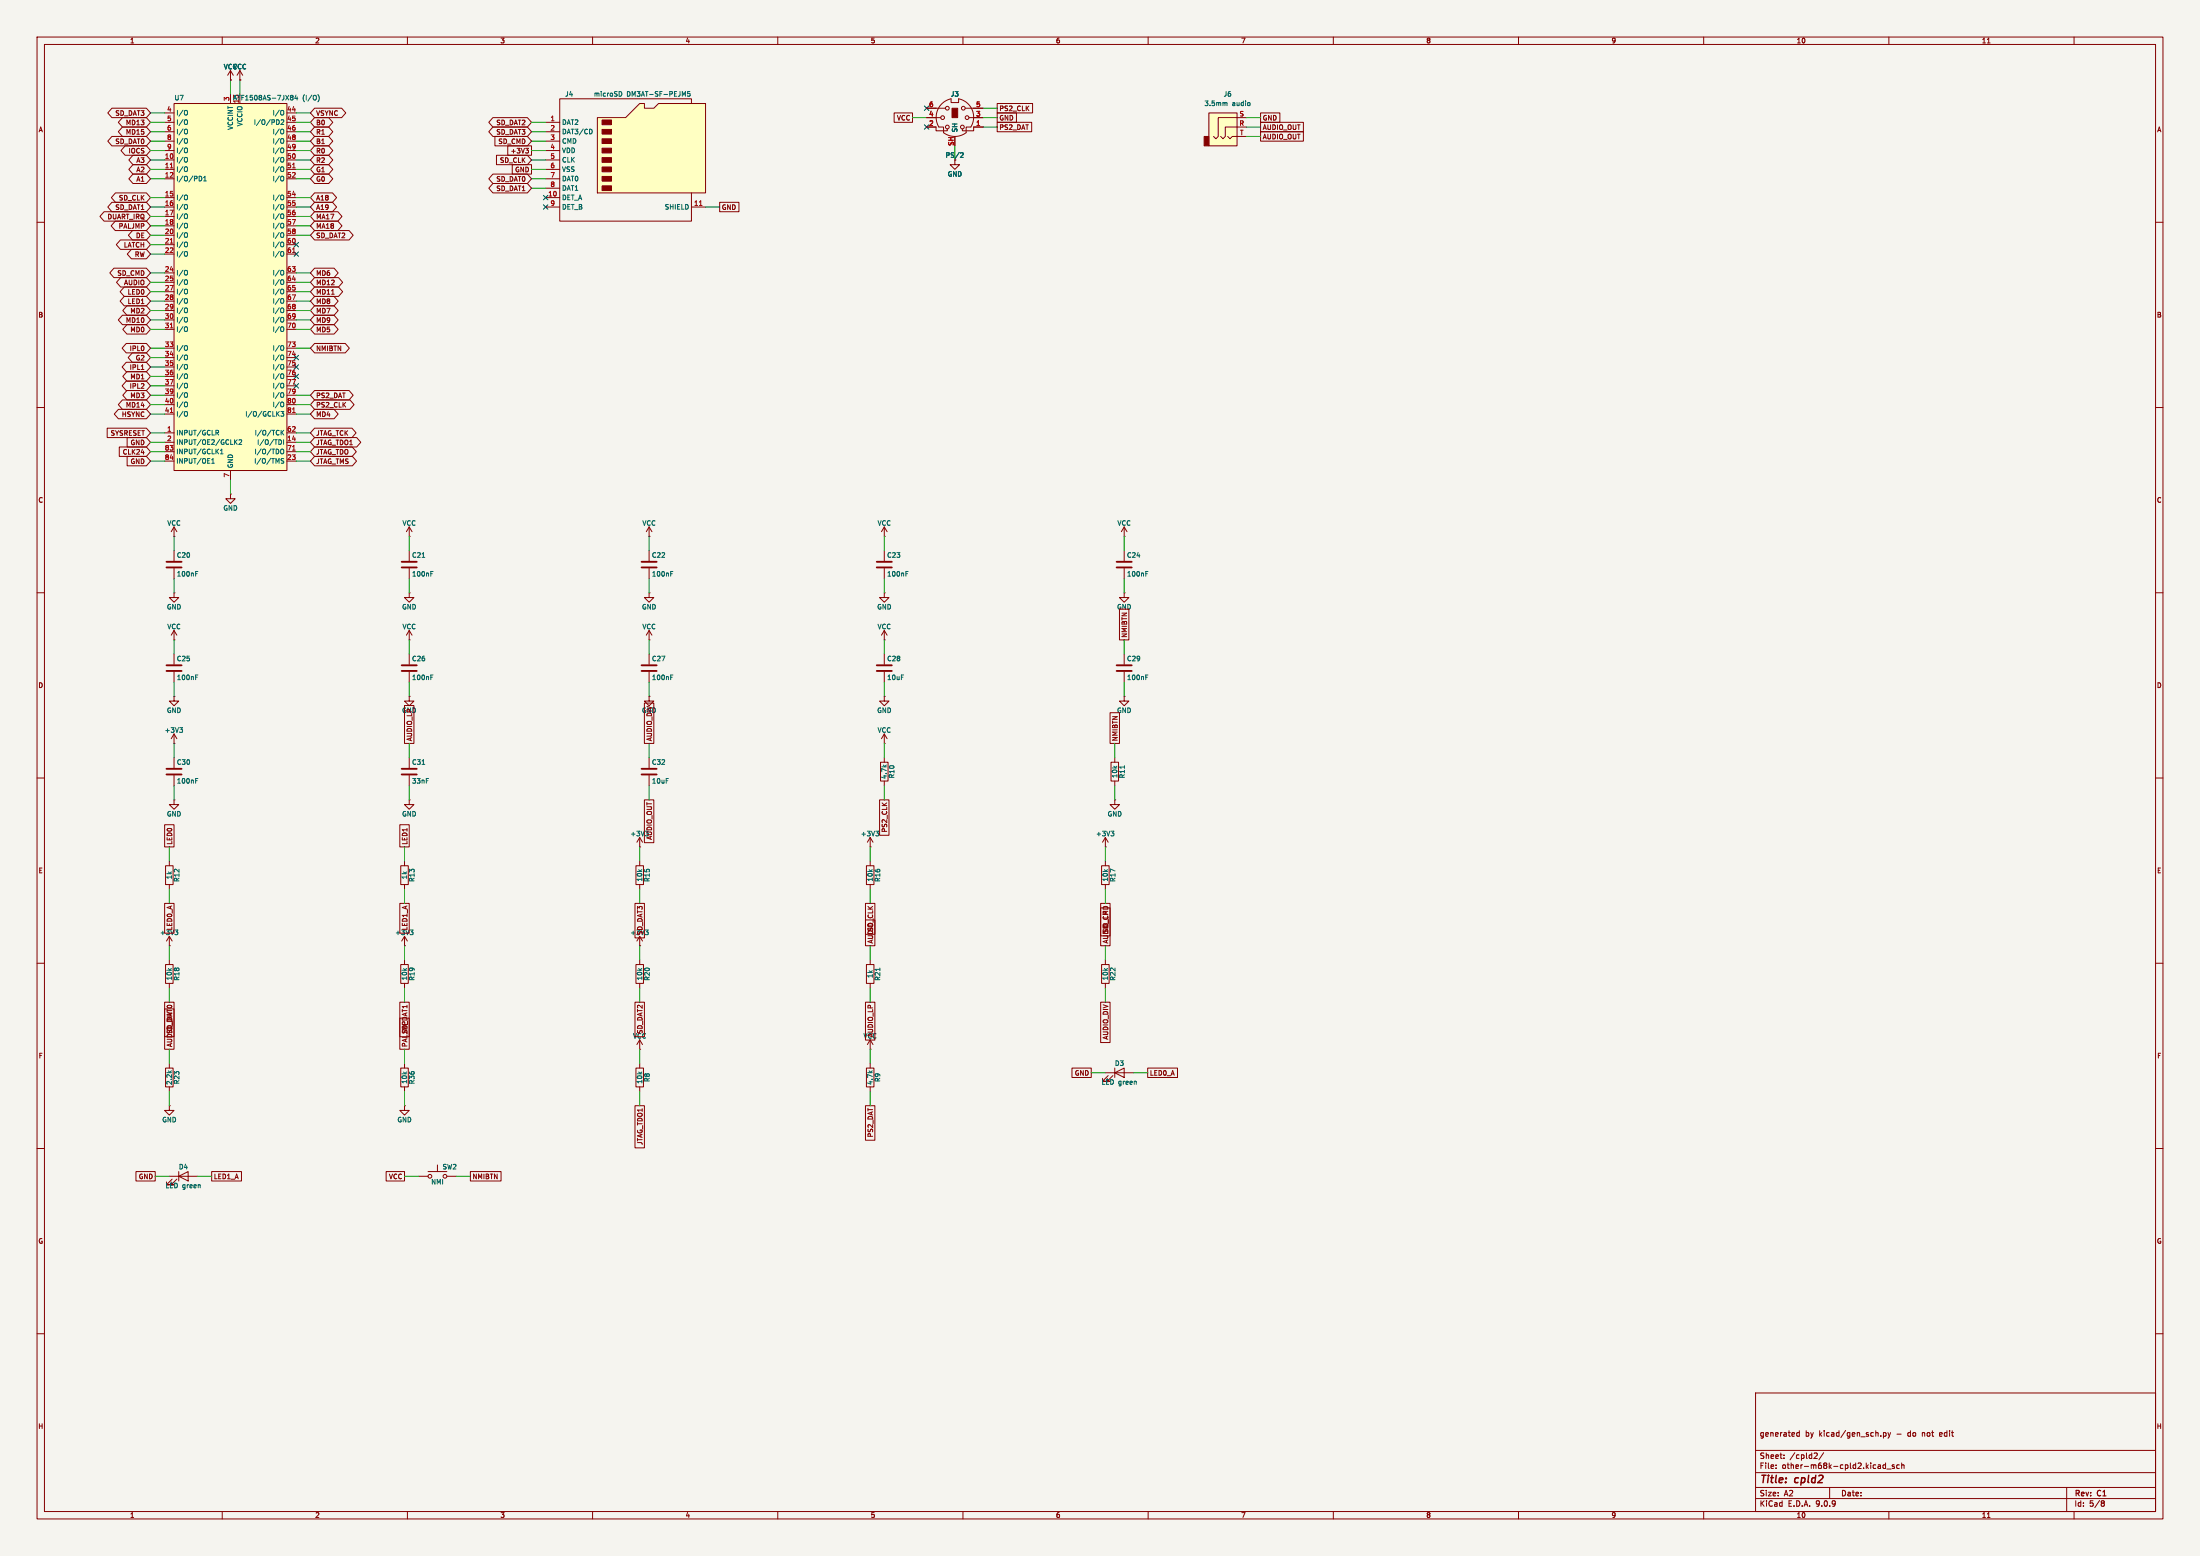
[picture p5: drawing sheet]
<svg xmlns="http://www.w3.org/2000/svg" width="594mm" height="420mm" viewBox="0 0 594 420" stroke-linecap="round" stroke-linejoin="round" font-family="sans-serif">
<path d="M0 0h594v420h-594z" fill="#f5f4ef" stroke="#f5f4ef" stroke-width=".27"/>
<g fill="none" stroke="#840000" stroke-width=".27">
<path d="M10 10h574v400h-574zM12 12h570v396h-570zM60 10v2M110 10v2M160 10v2M210 10v2M260 10v2M310 10v2M360 10v2M410 10v2M460 10v2M510 10v2"/>
<path d="M536.6 11.6h.7M560 10v2M10 60h2M582 60h2M10 110h2M582 110h2M62.2 133.4v1.2h1.3l-1.3 1.3-1.2-1.3h1.2M62.2 133.4h.1M47 144.8h.1M47 142.2v2.6M47 148.6v2.8M47 153.4v2.8"/>
<path d="M47 142.2l-.8 1.3M47 142.2l.8 1.3M110.5 144.8h.1M110.5 142.2v2.6M110.5 148.6v2.8M110.5 153.4v2.8M110.5 142.2l-.8 1.3M110.5 142.2l.8 1.3M175.3 144.8h.1M175.3 142.2v2.6M175.3 148.6v2.8M175.3 153.4v2.8"/>
<path d="M175.3 142.2l-.8 1.3M175.3 142.2l.7 1.3M238.8 144.8h.1M238.8 142.2v2.6M238.8 148.6v2.8M238.8 153.4v2.8M238.8 142.2l-.8 1.3M238.8 142.2l.7 1.3M303.5 148.6v2.8M303.5 153.4v2.8M10 160h2M47 172.7h.1"/>
<path d="M47 160v1.3h1.3l-1.3 1.3-1.3-1.3h1.3M47 160h.1M47 170.2v2.5M47 176.5v2.8M47 170.2l-.8 1.3M47 170.2l.8 1.3M110.5 172.7h.1M110.5 160v1.3h1.3l-1.3 1.3-1.3-1.3h1.3M110.5 160h.1M110.5 170.2l-.8 1.3M110.5 170.2l.8 1.3M110.5 170.2v2.5"/>
<path d="M110.5 176.5v2.8M175.3 160v1.3h1.2l-1.2 1.3-1.3-1.3h1.3M175.3 160h.1M175.3 172.7h.1M175.3 170.2v2.5M175.3 170.2l-.8 1.3M175.3 170.2l.7 1.3M238.8 172.7h.1M238.8 160v1.3h1.2l-1.2 1.3-1.3-1.3h1.3M238.8 160h.1M238.8 170.2l-.8 1.3M238.8 170.2l.7 1.3"/>
<path d="M238.8 170.2v2.5M582 160h2M47 188v1.2h1.3l-1.3 1.3-1.3-1.3h1.3M47 188h.1M47 181.4v2.8M47 198.1v2.6M47 198.1l-.8 1.3M47 198.1l.8 1.3M110.5 188v1.2h1.3l-1.3 1.3-1.3-1.3h1.3M110.5 188h.1M110.5 181.4v2.8M10 210h2"/>
<path d="M47 200.7h.1M47 215.9v1.3h1.3l-1.3 1.2-1.3-1.2h1.3M47 215.9h.1M47 204.5v2.8M47 209.3v2.8M110.5 215.9v1.3h1.3l-1.3 1.2-1.3-1.2h1.3M110.5 215.9h.1M110.5 204.5v2.8M110.5 209.3v2.8M582 210h2M44.7 233.7h2v5.1h-2zM45.7 232.4v1.3"/>
<path d="M45.7 238.8v1.2M108.2 233.7h2v5.1h-2zM109.2 232.4v1.3M109.2 238.8v1.2M233.9 233.7h2.1v5.1h-2.1zM234.9 232.4v1.3M234.9 238.8v1.2M109.2 255.3h.1M109.2 252.7v2.6M109.2 259.1v1.3M109.2 252.7l-.7 1.3M109.2 252.7l.8 1.3"/>
<path d="M10 260h2M108.2 260.4h2v5h-2zM109.2 265.4v1.3M582 260h2M44.7 288.3h2v5.1h-2zM45.7 298.5v1.2h1.3l-1.3 1.3-1.3-1.3h1.3M45.7 298.5h.1M45.7 287v1.3M45.7 293.4v1.2M108.2 288.3h2v5.1h-2zM109.2 298.5v1.2h1.3l-1.3 1.3-1.3-1.3h1.3M109.2 298.5h.1"/>
<path d="M109.2 287v1.3M109.2 293.4v1.2M10 310h2M45.7 317.5h7.6M46.5 318.3l-1.5 1.5h.7h-.7v-.8M47.8 318.3l-1.6 1.5h.8h-.8v-.8M48.3 317.5l2.5-1.3v2.6zM48.3 316.2v2.6M582 310h2M10 360h2M474 376h108v32h-108zM582 360h2"/>
<path d="M474 397.5h108M474 391.5h108M479.5 396.2v.2M479.5 395.4v.2M481.7 393.5v.2M481.7 392.7v.2M485.8 386.2v1.5M485.8 386.7h-.4l-.3 .3 .1 .6h.6M490 392.2h.5l.2 .4-1 1.1h1M492.4 392.1l-1.3 1.9M508.5 386.7h.5l.2 .3-.1 .6h-.6M508.5 386.7v1.5"/>
<path d="M509.1 394.9v1.5M509.1 395.4h-.4l-.3 .3 .1 .6h.6M509.5 396.5h1.1M509.7 386.7l.4 1M510.1 387.7l-.4 .5M510.5 386.7l-.4 1M511.5 395.4h-.4l-.2 .2 .1 .2 .5 .1v.4h-.6M512.8 395.4h-.4l-.3 .3 .1 .6h.6M513.5 395.5l.5-.1 .1 1M513.5 394.9v1.5M60 408v2M110 408v2"/>
<path d="M160 408v2M210 408v2M260 408v2M310 408v2M360 408v2M410 408v2M460 408v2M474 404.5h108M474 401.5h108M494 401.5v3M510 408v2M536.6 409.6h.7"/>
<path d="M558 401.5v6.5M560 408v2M567.6 405.1l.6 .3-.3 .3M567.6 405.7h.3M567.9 405.7l.3 .6-.6 .3"/>
</g>
<g fill="none" stroke="#840000" stroke-width=".51">
<path d="M45 151.6h4M45 153.2h4M108.5 151.6h4M108.5 153.2h4M173.2 151.6h4.1M173.2 153.2h4.1M236.7 151.6h4.1M236.7 153.2h4.1M301.5 151.6h4.1M301.5 153.2h4.1M45 179.6h4M108.5 179.6h4"/>
<path d="M45 181.1h4M108.5 181.1h4M45 207.5h4M45 209h4M108.5 207.5h4M108.5 209h4"/>
</g>
<g fill="none" stroke="#006464" stroke-width=".27">
<path d="M52.8 154.9h.4M52.8 154.2h.6M114 150.4h.7M116.3 154.9h.4M116.3 154.2h.6M181.1 154.9h.4M181.1 154.2h.6M244.6 154.9h.4M244.6 154.2h.6M309.4 154.9h.4M309.4 154.2h.6M48.5 196.4h.8l-.4 .5"/>
<path d="M49 196.9l.3 .2-.3 .6M52.8 182.8h.4M52.8 182.2h.6M116.3 182.8h.4M116.3 182.2h.6M52.8 210.7h.4M52.8 210.1h.6M114 206.3h.7M110.7 251h.8l-.4 .5M111.3 251.5l.2 .2-.2 .6"/>
</g>
<path d="M326.4 30.5h7.6v8.9h-7.6z" fill="#ffffc2"/>
<g fill="#840000" stroke="#840000" stroke-width=".27">
<path d="M325.1 36.8h1.3v2.6h-1.3z"/>
<path d="M257 29.2h1.6v2.6h-1.6z"/>
</g>
<g fill="none" stroke="#840000" stroke-width=".27">
<path d="M250.2 34.3h2.5v1h3.1v-.5M250.2 31.8h3.8M250.2 29.2h5.1M254.1 28.2l1.1-.9 1.6-.6v1h2v-1a5.1 5.1 0 0 1 3.3 7.6h-1.2v1.5a5.1 5.1 0 0 1-6.1 0v-1.5h-1.3a5.1 5.1 0 0 1 .6-6.1zM260.6 29.2h4.8M261.6 31.8h3.8M265.4 34.3h-2.5v1h-3.1v-.5M326.4 30.5h7.6v8.9h-7.6zM331.5 36.8l.6 .7 .6-.7h3.8M336.5 34.3h-5.7v2.5l-.6 .7-.6-.7M336.5 31.8h-7.6v5l-.6 .7-.6-.7M257.8 43.2v1.3h1.3l-1.3 1.2-1.3-1.2h1.3"/>
<path d="M303.5 144.8h.1M303.5 142.2l-.7 1.3M303.5 142.2l.8 1.3M303.5 142.2v2.6M175.3 176.5v2.8M303.5 160v1.3h1.3l-1.3 1.3-1.2-1.3h1.2M303.5 160h.1M175.3 188v1.2h1.2l-1.2 1.3-1.3-1.3h1.3M175.3 188h.1M175.3 181.4v2.8M303.5 188v1.2h1.3l-1.3 1.3-1.2-1.3h1.2M303.5 188h.1"/>
<path d="M113 317.5h2.6M115.6 316.2h5M118.1 314.5v1.7M120.6 317.5h2.6"/>
<circle cx="254.5" cy="31.8" r=".51"/>
<circle cx="255.8" cy="34.3" r=".51"/>
<circle cx="255.8" cy="29.2" r=".51"/>
<circle cx="259.8" cy="34.3" r=".51"/>
<circle cx="260.1" cy="29.2" r=".51"/>
<circle cx="261.1" cy="31.8" r=".51"/>
<circle cx="116.1" cy="317.5" r=".51"/>
<circle cx="120.1" cy="317.5" r=".51"/>
</g>
<path d="M330.9 27.7l.4 .2v.6M259.5 41.2l.5 .1 .1 .3-.8 .9h.8M181.1 182.8h.4M181.1 182.2h.6" fill="none" stroke="#006464" stroke-width=".27"/>
<path d="M173.2 179.6h4.1M173.2 181.1h4.1" fill="none" stroke="#840000" stroke-width=".51"/>
<path d="M161.3 31.8h7.6l3.8-3.9h1.3v1.3h2.5l1.3-1.3h12.7v24.2h-29.2z" fill="#ffffc2"/>
<g fill="none" stroke="#840000" stroke-width=".27">
<path d="M147.3 33h3.8M147.3 35.6h3.8M147.3 38.1h3.8M161.3 31.8h7.6l3.8-3.9h1.3v1.3h2.5l1.3-1.3h12.7v24.2h-29.2zM186.7 27.9v-1.2h-35.6v33h35.6v-7.6M147.3 40.6h3.8M147.3 43.2h3.8M147.3 45.7h3.8M147.3 48.3h3.8M147.3 50.8h3.8M147.3 53.3h3.8M147.3 55.9h3.8"/>
<path d="M186.7 55.9h3.8M175.3 204.5v2.8M175.3 209.3v2.8M171.7 233.7h2v5.1h-2zM172.7 228.6h.1M172.7 226.1v2.5M172.7 232.4v1.3M172.7 238.8v1.2M172.7 226.1l-.7 1.2M172.7 226.1l.8 1.2M234.9 228.6h.1M234.9 226.1l-.7 1.2"/>
<path d="M234.9 226.1l.8 1.2M234.9 226.1v2.5M45.7 255.3h.1M45.7 252.7v2.6M45.7 259.1v1.3M45.7 252.7l-.7 1.3M45.7 252.7l.8 1.3M172.7 255.3h.1M172.7 252.7v2.6M172.7 259.1v1.3M172.7 252.7l-.7 1.3M172.7 252.7l.8 1.3"/>
<path d="M234.9 259.1v1.3M44.7 260.4h2v5h-2zM45.7 265.4v1.3M171.7 260.4h2v5h-2zM172.7 265.4v1.3M233.9 260.4h2.1v5h-2.1zM234.9 265.4v1.3M171.7 288.3h2v5.1h-2zM172.7 283.2h.1M172.7 280.7v2.5M172.7 287v1.3M172.7 293.4v1.2"/>
<path d="M172.7 280.7l-.7 1.2M172.7 280.7l.8 1.2M233.9 288.3h2.1v5.1h-2.1zM234.9 283.2h.1M234.9 280.7v2.5M234.9 287v1.3M234.9 293.4v1.2M234.9 280.7l-.7 1.2M234.9 280.7l.8 1.2M298.4 289.6h7.7M299.2 290.3l-1.5 1.5h.7h-.7v-.7M300.5 290.3l-1.5 1.5h.7h-.7v-.7"/>
<path d="M301 289.6l2.5-1.3v2.5zM301 288.3v2.5"/>
</g>
<g fill="#840000" stroke="#840000" stroke-width=".27">
<path d="M162.6 32.4h2.5v1.3h-2.5z"/>
<path d="M162.6 34.9h2.5v1.3h-2.5z"/>
<path d="M162.6 37.5h2.5v1.2h-2.5z"/>
<path d="M162.6 40h2.5v1.3h-2.5z"/>
<path d="M162.6 42.5h2.5v1.3h-2.5z"/>
<path d="M162.6 45.1h2.5v1.3h-2.5z"/>
<path d="M162.6 47.6h2.5v1.3h-2.5z"/>
<path d="M162.6 50.2h2.5v1.2h-2.5z"/>
</g>
<path d="M159.7 34.9l.2 .5-.2 .7M167.5 24.7a.68 .68 0 0 1 .4 .6 .68 .68 0 0 1-.4 .7M184.6 25.6l.5-.9v1.3M186.3 24.7h-.6l-.1 .6h.6l.1 .6h-.7M174.2 224.4h.8M236.5 224.4h.7l-.4 .4M237 224.8l.2 .3-.2 .5M47.2 251h.8l-.4 .5M47.8 251.5l.2 .2-.2 .6M174.2 251h.8l-.4 .5M174.8 251.5l.2 .2-.2 .6M237.6 261.3v.7" fill="none" stroke="#006464" stroke-width=".27"/>
<path d="M188.8 55.5h.8" fill="none" stroke="#a90000" stroke-width=".27"/>
<path d="M173.2 207.5h4.1M173.2 209h4.1" fill="none" stroke="#840000" stroke-width=".51"/>
<path d="M47 27.9h30.5v99.1h-30.5z" fill="#ffffc2"/>
<g fill="none" stroke="#840000" stroke-width=".27">
<path d="M62.2 19.1v2.5M62.2 19.1l-.7 1.2M62.2 19.1l.8 1.2M64.8 19.1v2.5M64.8 19.1l-.8 1.2M64.8 19.1l.7 1.2M30.2 29.2h9.3l1.1 1.3-1.1 1.3h-9.3l-1.1-1.3zM30.2 36.8h9.3l1.1 1.3-1.1 1.3h-9.3l-1.1-1.3zM33.1 31.7h6.4l1.1 1.3-1.1 1.3h-6.4l-1.2-1.3zM33.1 34.3h6.4l1.1 1.3-1.1 1.2h-6.4l-1.2-1.2zM33.8 39.4h5.7l1.1 1.2-1.1 1.3h-5.7l-1.1-1.3zM44.4 33h2.6"/>
<path d="M44.4 35.6h2.6M44.4 38.1h2.6M44.4 30.5h2.6M47 27.9h30.5v99.1h-30.5zM62.2 21.6h.1M62.2 25.4v2.5M64.8 21.6h.1M64.8 25.4v2.5M77.5 33h2.5M77.5 35.6h2.5M77.5 38.1h2.5M77.5 30.5h2.5"/>
<path d="M84.9 36.8h3.8l1.2 1.3-1.2 1.3h-3.8l-1.1-1.3zM84.9 29.2h7.4l1.1 1.3-1.1 1.3h-7.4l-1.1-1.3zM84.9 34.3h3.8l1.2 1.3-1.2 1.2h-3.8l-1.1-1.2zM84.9 31.7h3.8l1.2 1.3-1.2 1.3h-3.8l-1.1-1.3zM84.9 39.4h3.8l1.2 1.2-1.2 1.3h-3.8l-1.1-1.3zM133.1 34.3h9.3l1.1 1.3-1.1 1.2h-9.3l-1.1-1.2zM133.1 31.7h9.3l1.1 1.3-1.1 1.3h-9.3l-1.1-1.3zM133.6 36.8h8.8l1.1 1.3-1.1 1.3h-8.8zM137.1 39.4h6.4v2.5h-6.4zM241.4 30.5h5v2.5h-5zM250.2 29.2h2.5M250.2 31.8h2.5"/>
<path d="M250.2 34.3h2.5M262.9 29.2h2.5M262.9 31.8h2.5M262.9 34.3h2.5M269.2 33h9.4v2.6h-9.4zM269.2 27.9h9.6v2.6h-9.6zM269.2 30.5h5.2v2.5h-5.2zM340.4 33h11.5v2.6h-11.5zM340.4 30.5h5.2v2.5h-5.2zM340.4 35.6h11.5v2.5h-11.5zM28.1 57.1h11.4l1.1 1.3-1.1 1.3h-11.4l-1.1-1.3zM30.2 54.6h9.3l1.1 1.3-1.1 1.3h-9.3l-1.1-1.3z"/>
<path d="M31.1 59.7h8.4l1.1 1.3-1.1 1.2h-8.4l-1.1-1.2zM31.2 52.1h8.3l1.1 1.2-1.1 1.3h-8.3l-1.1-1.3zM35.9 41.9h3.6l1.1 1.3-1.1 1.3h-3.6l-1.1-1.3zM35.9 47h3.6l1.1 1.3-1.1 1.2h-3.6l-1.1-1.2zM35.9 44.4h3.6l1.1 1.3-1.1 1.3h-3.6l-1.1-1.3zM44.4 40.6h2.6M44.4 43.2h2.6M44.4 45.7h2.6M44.4 48.3h2.6M44.4 53.3h2.6M44.4 55.9h2.6M44.4 58.4h2.6"/>
<path d="M77.5 40.6h2.5M77.5 43.2h2.5M77.5 45.7h2.5M77.5 48.3h2.5M77.5 53.3h2.5M77.5 55.9h2.5M77.5 58.4h2.5M84.9 57.1h6.3l1.1 1.3-1.1 1.3h-6.3l-1.1-1.3zM84.9 59.7h6.3l1.1 1.3-1.1 1.2h-6.3l-1.1-1.2zM84.9 41.9h3.8l1.2 1.3-1.2 1.3h-3.8l-1.1-1.3zM84.9 54.6h4.9l1.1 1.3-1.1 1.3h-4.9l-1.1-1.3zM84.9 52.1h4.9l1.1 1.2-1.1 1.3h-4.9l-1.1-1.3z"/>
<path d="M84.9 47h3.8l1.2 1.3-1.2 1.2h-3.8l-1.1-1.2zM84.9 44.4h3.8l1.2 1.3-1.2 1.3h-3.8l-1.1-1.3zM133.1 47h9.3l1.1 1.3-1.1 1.2h-9.3l-1.1-1.2zM133.1 49.5h9.3l1.1 1.3-1.1 1.3h-9.3l-1.1-1.3zM134 41.9h8.4l1.1 1.3-1.1 1.3h-8.4zM138.3 44.4h5.2v2.6h-5.2zM141.9 40h.8l-.4 .5M142.4 40.5l.3 .3-.3 .5M194.3 54.6h5.2v2.6h-5.2zM30.8 72.4h8.7l1.1 1.3-1.1 1.2h-8.7l-1.2-1.2zM32.5 64.8h7l1.1 1.2-1.1 1.3h-7l-1.1-1.3zM32.6 74.9h6.9l1.1 1.3-1.1 1.3h-6.9l-1.1-1.3z"/>
<path d="M33.5 77.5h6l1.1 1.2-1.1 1.3h-6l-1.1-1.3zM35.5 67.3h4l1.1 1.3-1.1 1.3h-4l-1.1-1.3zM35.8 62.2h3.7l1.1 1.3-1.1 1.3h-3.7l-1.1-1.3zM44.4 61h2.6M44.4 63.5h2.6M44.4 66h2.6M44.4 68.6h2.6M44.4 73.7h2.6M44.4 76.2h2.6M44.4 78.7h2.6M77.5 61h2.5M77.5 63.5h2.5"/>
<path d="M77.5 66h2.5M77.5 68.6h2.5M77.5 73.7h2.5M77.5 76.2h2.5M77.5 78.7h2.5M84.9 74.9h6.5l1.1 1.3-1.1 1.3h-6.5l-1.1-1.3zM84.9 77.5h6.5l1.1 1.2-1.1 1.3h-6.5l-1.1-1.3zM84.9 72.4h5.3l1.1 1.3-1.1 1.2h-5.3l-1.1-1.2zM84.9 62.2h9.3l1.2 1.3-1.2 1.3h-9.3l-1.1-1.3zM89.5 79.4h.7M33.1 85.1h6.4l1.1 1.3-1.1 1.2h-6.4l-1.2-1.2zM33.5 80h6l1.1 1.3-1.1 1.3h-6l-1.1-1.3z"/>
<path d="M34.1 92.7h5.4l1.1 1.3-1.1 1.3h-5.4l-1.1-1.3zM34.1 97.8h5.4l1.1 1.3-1.1 1.2h-5.4l-1.1-1.2zM34.3 82.5h5.2l1.1 1.3-1.1 1.3h-5.2l-1.1-1.3zM34.3 87.6h5.2l1.1 1.3-1.1 1.3h-5.2l-1.1-1.3zM35.7 95.2h3.8l1.1 1.3-1.1 1.3h-3.8l-1.1-1.3zM38.1 99.7h.8M44.4 81.3h2.6M44.4 83.8h2.6M44.4 86.4h2.6M44.4 88.9h2.6M44.4 94h2.6M44.4 96.5h2.6"/>
<path d="M44.4 99.1h2.6M77.5 81.3h2.5M77.5 83.8h2.5M77.5 86.4h2.5M77.5 88.9h2.5M77.5 94h2.5M77.5 96.5h2.5M77.5 99.1h2.5M84.9 80h5.3l1.1 1.3-1.1 1.3h-5.3l-1.1-1.3zM84.9 82.5h5.3l1.1 1.3-1.1 1.3h-5.3l-1.1-1.3zM84.9 85.1h5.3l1.1 1.3-1.1 1.2h-5.3l-1.1-1.2zM84.9 87.6h5.3l1.1 1.3-1.1 1.3h-5.3l-1.1-1.3z"/>
<path d="M84.9 92.7h8.3l1.1 1.3-1.1 1.3h-8.3l-1.1-1.3zM28.9 115.6h10.6l1.1 1.2-1.1 1.3h-10.6zM32 110.5h7.5l1.1 1.3-1.1 1.2h-7.5l-1.1-1.2zM33.1 107.9h6.4l1.1 1.3-1.1 1.3h-6.4l-1.2-1.3zM34.1 102.9h5.4l1.1 1.2-1.1 1.3h-5.4l-1.1-1.3zM34.3 105.4h5.2l1.1 1.3-1.1 1.3h-5.2l-1.1-1.3zM34.3 100.3h5.2l1.1 1.3-1.1 1.3h-5.2l-1.1-1.3zM34.3 118.1h5.2l1.1 1.3-1.1 1.3h-5.2zM44.4 101.6h2.6M44.4 104.1h2.6M44.4 106.7h2.6M44.4 109.2h2.6"/>
<path d="M44.4 111.8h2.6M44.4 116.8h2.6M44.4 119.4h2.6M77.5 101.6h2.5M77.5 104.1h2.5M77.5 106.7h2.5M77.5 109.2h2.5M77.5 111.8h2.5M77.5 116.8h2.5M77.5 119.4h2.5M84.9 105.4h9.3l1.2 1.3-1.2 1.3h-9.3l-1.1-1.3zM84.9 107.9h9.6l1.1 1.3-1.1 1.3h-9.6l-1.1-1.3z"/>
<path d="M84.9 110.5h5.3l1.1 1.3-1.1 1.2h-5.3l-1.1-1.2zM84.9 118.1h11.4l1.1 1.3-1.1 1.3h-11.4l-1.1-1.3zM84.9 115.6h10.1l1.1 1.2-1.1 1.3h-10.1l-1.1-1.3zM32.2 120.6h7.3l1.1 1.3-1.1 1.3h-7.3zM34.3 123.2h5.2l1.1 1.3-1.1 1.2h-5.2zM44.4 121.9h2.6M44.4 124.5h2.6M62.2 127v2.5M77.5 121.9h2.5M77.5 124.5h2.5M84.9 120.6h10.2l1.1 1.3-1.1 1.3h-10.2l-1.1-1.3zM84.9 123.2h10.3l1.1 1.3-1.1 1.2h-10.3l-1.1-1.2z"/>
<path d="M238.8 176.5v2.8M302.3 164.4h2.5v8.3h-2.5zM303.5 176.5v2.8M109.2 190.4h2.6v10.3h-2.6zM174 189.8h2.5v10.9h-2.5zM238.8 188v1.2h1.2l-1.2 1.3-1.3-1.3h1.3M238.8 188h.1M238.8 181.4v2.8M238.8 198.1v2.6M238.8 198.1l-.8 1.3M238.8 198.1l.7 1.3M299.7 192.4h2.6v8.3h-2.6z"/>
<path d="M303.5 181.4v2.8M174 215.9h2.5v11.6h-2.5zM237.5 215.9h2.5v9.6h-2.5zM237.7 205.7h2.1v5.1h-2.1zM238.8 200.7h.1M238.8 204.5v1.2M238.8 210.8v1.3M300 205.7h2v5.1h-2zM301 215.9v1.3h1.3l-1.3 1.2-1.3-1.2h1.3M301 215.9h.1M301 204.5v1.2M301 210.8v1.3"/>
<path d="M44.4 222.6h2.6v6h-2.6zM107.9 222.6h2.6v6h-2.6zM297.4 233.7h2.1v5.1h-2.1zM298.4 228.6h.1M298.4 226.1v2.5M298.4 232.4v1.3M298.4 238.8v1.2M298.4 226.1l-.7 1.2M298.4 226.1l.8 1.2M44.4 243.8h2.6v8.1h-2.6zM107.9 243.8h2.6v8.1h-2.6zM171.4 243.8h2.6v9.4h-2.6z"/>
<path d="M233.7 243.8h2.5v8.4h-2.5zM233.7 248.3h2.5v7h-2.5zM297.2 243.8h2.5v8.8h-2.5zM297.2 245h2.5v10.3h-2.5zM298.4 259.1v1.3M44.4 270.5h2.6v9.3h-2.6zM44.4 272.3h2.6v10.9h-2.6zM107.9 270.5h2.6v9.3h-2.6zM107.9 274.8h2.6v8.4h-2.6zM171.4 270.5h2.6v9.3h-2.6zM233.7 270.5h2.5v10.2h-2.5zM297.2 270.5h2.5v10.9h-2.5z"/>
<path d="M297.4 260.4h2.1v5h-2.1zM298.4 265.4v1.3M171.4 298.5h2.6v11.3h-2.6zM233.7 298.5h2.5v9.3h-2.5zM289.4 288.3h5.2v2.5h-5.2zM309.9 288.3h8v2.5h-8zM36.7 316.2h5.2v2.6h-5.2zM57.1 316.2h8.1v2.6h-8.1zM104.3 316.2h4.9v2.6h-4.9zM127 316.2h8.3v2.6h-8.3z"/>
</g>
<g fill="none" stroke="#006464" stroke-width=".27">
<path d="M50.3 29.8l.3 .4v.7l-.3 .2M50.3 32.3l.3 .5v.6l-.3 .2M50.3 34.9l.3 .4v.7l-.3 .1M50.3 37.4l.3 .4v.7l-.3 .2M50.3 39.9l.3 .5v.6l-.3 .2M75.2 32.4l.2 .5-.2 .6M75.9 32.5l.5-.2 .2 .4-.8 .9h.8M76.3 29.8l.3 .4v.7l-.3 .2M76.3 34.9l.3 .4v.7l-.3 .1M76.3 37.4l.3 .4v.7l-.3 .2M76.3 39.9l.3 .5v.6l-.3 .2M78.5 26.2l.1 .1"/>
<path d="M78.5 25.8h.6l-.2 .5M78.6 26.3h.3M78.6 26.3h-.1M78.9 26.3l.2 .2v.4h-.6M79.9 25.7l-.3 .9h.8M80.2 26.1v.9M85.8 25.5a1.46 1.46 0 0 1 0 2M50.3 57.7l.3 .5v.6l-.3 .2M50.3 42.5l.3 .4v.7l-.3 .2M50.3 45l.3 .5v.6l-.3 .2M50.3 52.6l.3 .5v.6l-.3 .2M50.3 55.2l.3 .4v.7l-.3 .2"/>
<path d="M53.8 47.6a.64 .64 0 0 1 .7 .6 .64 .64 0 0 1-.7 .6M55 47.9l.3-.3v1.2M55 48.8h.7M76.3 42.5l.3 .4v.7l-.3 .2M76.3 45l.3 .5v.6l-.3 .2M76.3 47.6l.3 .4v.7l-.3 .1M76.3 52.6l.3 .5v.6l-.3 .2M76.3 55.2l.3 .4v.7l-.3 .2M76.3 57.7l.3 .5v.6l-.3 .2M259.5 41.2l.5 .1 .1 .3-.8 .9h.8M50.3 60.3l.3 .4v.7l-.3 .1M50.3 62.8l.3 .4v.7l-.3 .2"/>
<path d="M50.3 65.3l.3 .5v.6l-.3 .2M50.3 67.9l.3 .4v.7l-.3 .2M50.3 73l.3 .4v.7l-.3 .1M50.3 75.5l.3 .4v.7l-.3 .2M50.3 78l.3 .5v.6l-.3 .2M76.3 60.3l.3 .4v.7l-.3 .1M76.3 62.8l.3 .4v.7l-.3 .2M76.3 65.3l.3 .5v.6l-.3 .2M76.3 67.9l.3 .4v.7l-.3 .2M76.3 73l.3 .4v.7l-.3 .1M76.3 75.5l.3 .4v.7l-.3 .2M76.3 78l.3 .5v.6l-.3 .2"/>
<path d="M50.3 80.6l.3 .4v.7l-.3 .2M50.3 83.1l.3 .5v.6l-.3 .2M50.3 85.7l.3 .4v.7l-.3 .1M50.3 88.2l.3 .4v.7l-.3 .2M50.3 93.3l.3 .4v.7l-.3 .2M50.3 95.8l.3 .5v.6l-.3 .2M50.3 98.4l.3 .4v.7l-.3 .1M76.3 80.6l.3 .4v.7l-.3 .2M76.3 83.1l.3 .5v.6l-.3 .2M76.3 85.7l.3 .4v.7l-.3 .1M76.3 88.2l.3 .4v.7l-.3 .2M76.3 93.3l.3 .4v.7l-.3 .2"/>
<path d="M76.3 95.8l.3 .5v.6l-.3 .2M76.3 98.4l.3 .4v.7l-.3 .1M50.3 100.9l.3 .4v.7l-.3 .2M50.3 103.4l.3 .5v.6l-.3 .2M50.3 106l.3 .4v.7l-.3 .2M50.3 108.5l.3 .5v.6l-.3 .2M50.3 111.1l.3 .4v.7l-.3 .1M58.3 116.1h.5l.2 .3-.1 .4h-.6M58.6 116.8l.4 .6M63.5 119.2l.5 .8M64 118.7l-.7 .7M64.5 118.8l.5-.1 .3 .4-.8 .9h.8"/>
<path d="M74.9 111.6l.5 .7M75.3 118.7a.64 .64 0 0 1 .7 .6 .64 .64 0 0 1-.7 .7M75.4 111.1l-.7 .7M75.8 111.1h.8l-.4 .5 .4 .1v.5h-.8M75.9 116.1v1.3M76.1 116.7l.5 .7M76.3 100.9l.3 .4v.7l-.3 .2M76.3 103.4l.3 .5v.6l-.3 .2M76.3 106l.3 .4v.7l-.3 .2M76.3 108.5l.3 .5v.6l-.3 .2M76.6 118.7v1.3M76.6 116.1l-.7 .8"/>
<path d="M57.2 125h.7M57.2 124.1l.3-.3v1.2M59.5 122.5h.7M59.5 121.6l.4-.4v1.3M76 121.3l.6 .1v.7l-.3 .4-.5-.2v-.6zM76.6 123.8l-.6 .1a.53 .53 0 0 0 .6 .7l-.1 .4h-.6M309.4 182.8h.4M309.4 182.2h.6M303.6 206.7v.7M300 224.4h.7l-.4 .4M300.5 224.8l.2 .3-.2 .5"/>
</g>
<path d="M46 45.3h.7M79 45.3h.7M46 65.6h.7M79 68.2h.7M46 88.5h.7M46 111.3h.7M79 111.3h.7M79 121.5h.7" fill="none" stroke="#a90000" stroke-width=".27"/>
<path d="M236.7 179.6h4.1M301.5 179.6h4.1M236.7 181.1h4.1M301.5 181.1h4.1" fill="none" stroke="#840000" stroke-width=".51"/>
<g fill="none" stroke="#009600" stroke-width=".27">
<path d="M40.6 30.5h3.8M40.6 33h3.8M40.6 35.6h3.8M40.6 38.1h3.8M62.2 21.6v3.8M64.8 21.6v3.8M80 30.5h3.8M80 33h3.8M80 35.6h3.8M80 38.1h3.8M143.5 33h3.8M143.5 35.6h3.8"/>
<path d="M143.5 38.1h3.8M246.4 31.8h3.8M257.8 39.4v3.8M265.4 31.8h3.8M265.4 34.3h3.8M265.4 29.2h3.8M336.5 31.8h3.9M336.5 34.3h3.9M336.5 36.8h3.9M40.6 53.3h3.8M40.6 43.2h3.8M40.6 45.7h3.8"/>
<path d="M40.6 48.3h3.8M40.6 55.9h3.8M40.6 58.4h3.8M40.6 40.6h3.8M80 53.3h3.8M80 43.2h3.8M80 45.7h3.8M80 48.3h3.8M80 55.9h3.8M80 58.4h3.8M80 40.6h3.8M143.5 43.2h3.8"/>
<path d="M143.5 45.7h3.8M143.5 48.3h3.8M143.5 40.6h3.8M143.5 50.8h3.8M190.5 55.9h3.8M40.6 61h3.8M40.6 63.5h3.8M40.6 66h3.8M40.6 68.6h3.8M40.6 73.7h3.8M40.6 76.2h3.8M40.6 78.7h3.8"/>
<path d="M80 61h3.8M80 63.5h3.8M80 73.7h3.8M80 76.2h3.8M80 78.7h3.8M40.6 81.3h3.8M40.6 99.1h3.8M40.6 83.8h3.8M40.6 86.4h3.8M40.6 88.9h3.8M40.6 94h3.8M40.6 96.5h3.8"/>
<path d="M80 81.3h3.8M80 83.8h3.8M80 86.4h3.8M80 88.9h3.8M80 94h3.8M40.6 116.8h3.8M40.6 119.4h3.8M40.6 111.8h3.8M40.6 104.1h3.8M40.6 106.7h3.8M40.6 109.2h3.8M40.6 101.6h3.8"/>
<path d="M80 116.8h3.8M80 119.4h3.8M80 111.8h3.8M80 106.7h3.8M80 109.2h3.8M40.6 121.9h3.8M40.6 124.5h3.8M62.2 129.5v3.9M80 121.9h3.8M80 124.5h3.8M47 144.8v3.8M47 156.2v3.8"/>
<path d="M110.5 144.8v3.8M110.5 156.2v3.8M175.3 144.8v3.8M175.3 156.2v3.8M238.8 144.8v3.8M238.8 156.2v3.8M303.5 144.8v3.8M303.5 156.2v3.8M47 172.7v3.8M110.5 172.7v3.8M175.3 172.7v3.8M238.8 172.7v3.8"/>
<path d="M303.5 172.7v3.8M47 184.2v3.8M110.5 184.2v3.8M175.3 184.2v3.8M238.8 184.2v3.8M303.5 184.2v3.8M47 200.7v3.8M47 212.1v3.8M110.5 200.7v3.8M110.5 212.1v3.8M175.3 200.7v3.8M175.3 212.1v3.8"/>
<path d="M238.8 200.7v3.8M238.8 212.1v3.8M301 200.7v3.8M301 212.1v3.8M45.7 228.6v3.8M109.2 228.6v3.8M172.7 228.6v3.8M234.9 228.6v3.8M298.4 228.6v3.8M45.7 240v3.8M45.7 255.3v3.8M109.2 240v3.8"/>
<path d="M109.2 255.3v3.8M172.7 240v3.8M172.7 255.3v3.8M234.9 240v3.8M234.9 255.3v3.8M298.4 240v3.8M298.4 255.3v3.8M45.7 266.7v3.8M109.2 266.7v3.8M172.7 266.7v3.8M234.9 266.7v3.8M298.4 266.7v3.8"/>
<path d="M45.7 283.2v3.8M45.7 294.6v3.9M109.2 283.2v3.8M109.2 294.6v3.9M172.7 283.2v3.8M172.7 294.6v3.9M234.9 283.2v3.8M234.9 294.6v3.9M294.6 289.6h3.8M306.1 289.6h3.8M41.9 317.5h3.8M53.3 317.5h3.8"/>
<path d="M109.2 317.5h3.8M123.2 317.5h3.8"/>
</g>
<g fill="none" stroke="#000084" stroke-width=".27">
<path d="M249.6 33.7l1.2 1.2M249.6 28.6l1.2 1.2M250.8 33.7l-1.2 1.2M250.8 28.6l-1.2 1.2M146.7 52.7l1.2 1.2M146.7 55.3l1.2 1.2M147.9 52.7l-1.2 1.2M147.9 55.3l-1.2 1.2M79.4 65.4l1.2 1.2M79.4 68l1.2 1.2M80.6 65.4l-1.2 1.2M80.6 68l-1.2 1.2"/>
<path d="M79.4 98.5l1.2 1.2M79.4 95.9l1.2 1.2M80.6 98.5l-1.2 1.2M80.6 95.9l-1.2 1.2M79.4 101l1.2 1.2M79.4 103.5l1.2 1.2M80.6 101l-1.2 1.2M80.6 103.5l-1.2 1.2"/>
</g>
<g font-size="2.8" fill="#840000">
<text x="475" y="400.9">Title:</text>
<text x="484.7" y="400.9">cpld2</text>
</g>
<g font-size="2.1" fill="#840000">
<text x="475" y="388">generated</text>
<text x="487.4" y="388">by</text>
<text x="491.2" y="388">kicad/gen_sch.py</text>
<text x="512.2" y="388">-</text>
<text x="515.3" y="388">do</text>
<text x="519.4" y="388">not</text>
<text x="524.2" y="388">edit</text>
<text x="475" y="394">Sheet:</text>
<text x="483.2" y="394">/cpld2/</text>
<text x="475" y="396.7">File:</text>
<text x="481.1" y="396.7">other-m68k-cpld2.kicad_sch</text>
<text x="475" y="406.9">KiCad</text>
<text x="475" y="404.1">Size:</text>
<text x="481.7" y="404.1">A2</text>
<text x="482.7" y="406.9">E.D.A.</text>
<text x="490.3" y="406.9">9.0.9</text>
<text x="497" y="404.1">Date:</text>
<text x="560" y="404.3">Rev:</text>
<text x="560" y="406.9">Id:</text>
<text x="564.1" y="406.9">5/8</text>
<text x="566.4" y="404.3">C1</text>
</g>
<g font-size="1.8" fill="#840000">
<text x="35" y="11.9">1</text>
<text x="85" y="11.9">2</text>
<text x="135" y="11.9">3</text>
<text x="185" y="11.9">4</text>
<text x="235" y="11.9">5</text>
<text x="285" y="11.9">6</text>
<text x="335" y="11.9">7</text>
<text x="385" y="11.9">8</text>
<text x="435" y="11.9">9</text>
<text x="485" y="11.9">10</text>
<text x="535" y="11.9">11</text>
<text x="10.3" y="35.9">A</text>
<text x="31" y="31.4">SD_DAT3</text>
<text x="33.9" y="34">MD13</text>
<text x="85.2" y="31.4">VSYNC</text>
<text x="85.2" y="34">B0</text>
<text x="133.9" y="34">SD_DAT2</text>
<text x="242.1" y="32.7">VCC</text>
<text x="269.7" y="35.2">PS2_DAT</text>
<text x="269.7" y="30.2">PS2_CLK</text>
<text x="269.7" y="32.7">GND</text>
<text x="340.8" y="35.2">AUDIO_OUT</text>
<text x="340.8" y="32.7">GND</text>
<text x="582.3" y="35.9">A</text>
<text x="31" y="39.1">SD_DAT0</text>
<text x="33.9" y="36.5">MD15</text>
<text x="34.6" y="41.6">IOCS</text>
<text x="85.2" y="39.1">B1</text>
<text x="85.2" y="36.5">R1</text>
<text x="85.2" y="41.6">R0</text>
<text x="133.9" y="36.5">SD_DAT3</text>
<text x="134.4" y="39.1">SD_CMD</text>
<text x="137.8" y="41.6">+3V3</text>
<text x="340.8" y="37.8">AUDIO_OUT</text>
<text x="36.7" y="44.1">A3</text>
<text x="36.7" y="46.7">A2</text>
<text x="85.2" y="44.1">R2</text>
<text x="85.2" y="46.7">G1</text>
<text x="134.9" y="44.1">SD_CLK</text>
<text x="139" y="46.7">GND</text>
<text x="255.2" y="42.8">PS/2</text>
<text x="36.7" y="49.2">A1</text>
<text x="85.2" y="49.2">G0</text>
<text x="133.9" y="49.2">SD_DAT0</text>
<text x="133.9" y="51.8">SD_DAT1</text>
<text x="28.9" y="59.4">DUART_IRQ</text>
<text x="31" y="56.8">SD_DAT1</text>
<text x="32" y="54.3">SD_CLK</text>
<text x="85.2" y="59.4">MA17</text>
<text x="85.2" y="56.8">A19</text>
<text x="85.2" y="54.3">A18</text>
<text x="194.8" y="56.8">GND</text>
<text x="31.9" y="61.9">PALJMP</text>
<text x="36.6" y="64.5">DE</text>
<text x="85.2" y="64.5">SD_DAT2</text>
<text x="85.2" y="61.9">MA18</text>
<text x="33.3" y="67">LATCH</text>
<text x="36.3" y="69.5">RW</text>
<text x="31.6" y="74.6">SD_CMD</text>
<text x="33.4" y="77.2">AUDIO</text>
<text x="85.2" y="77.2">MD12</text>
<text x="85.2" y="74.6">MD6</text>
<text x="34.4" y="79.7">LED0</text>
<text x="34.4" y="82.2">LED1</text>
<text x="85.2" y="79.7">MD11</text>
<text x="85.2" y="82.2">MD8</text>
<text x="10.3" y="85.9">B</text>
<text x="33.9" y="87.3">MD10</text>
<text x="35.1" y="84.8">MD2</text>
<text x="35.1" y="89.9">MD0</text>
<text x="85.2" y="84.8">MD7</text>
<text x="85.2" y="87.3">MD9</text>
<text x="85.2" y="89.9">MD5</text>
<text x="582.3" y="85.9">B</text>
<text x="34.9" y="94.9">IPL0</text>
<text x="85.2" y="94.9">NMIBTN</text>
<text x="34.9" y="100">IPL1</text>
<text x="36.5" y="97.5">G2</text>
<text x="34.9" y="105.1">IPL2</text>
<text x="35.1" y="107.6">MD3</text>
<text x="35.1" y="102.6">MD1</text>
<text x="85.2" y="107.6">PS2_DAT</text>
<text x="32.8" y="112.7">HSYNC</text>
<text x="33.9" y="110.2">MD14</text>
<text x="85.2" y="110.2">PS2_CLK</text>
<text x="85.2" y="112.7">MD4</text>
<text x="29.8" y="117.8">SYSRESET</text>
<text x="85.2" y="117.8">JTAG_TCK</text>
<text x="33" y="122.9">CLK24</text>
<text x="35.1" y="125.4">GND</text>
<text x="35.1" y="120.3">GND</text>
<text x="85.2" y="120.3">JTAG_TDO1</text>
<text x="85.2" y="122.9">JTAG_TDO</text>
<text x="85.2" y="125.4">JTAG_TMS</text>
<text x="10.3" y="135.9">C</text>
<text x="582.3" y="135.9">C</text>
<text x="304.5" y="172.2" transform="rotate(-90 304.5 172.2)">NMIBTN</text>
<text x="10.3" y="185.9">D</text>
<text x="582.3" y="185.9">D</text>
<text x="108.5" y="192.6">GND</text>
<text x="173.2" y="192.6">GND</text>
<text x="111.4" y="200.2" transform="rotate(-90 111.4 200.2)">AUDIO_LP</text>
<text x="176.2" y="200.2" transform="rotate(-90 176.2 200.2)">AUDIO_DIV</text>
<text x="301.9" y="200.2" transform="rotate(-90 301.9 200.2)">NMIBTN</text>
<text x="176.2" y="226.8" transform="rotate(-90 176.2 226.8)">AUDIO_OUT</text>
<text x="239.7" y="224.8" transform="rotate(-90 239.7 224.8)">PS2_CLK</text>
<text x="46.7" y="228.1" transform="rotate(-90 46.7 228.1)">LED0</text>
<text x="110.2" y="228.1" transform="rotate(-90 110.2 228.1)">LED1</text>
<text x="10.3" y="235.9">E</text>
<text x="582.3" y="235.9">E</text>
<text x="46.7" y="251.2" transform="rotate(-90 46.7 251.2)">LED0_A</text>
<text x="110.2" y="251.2" transform="rotate(-90 110.2 251.2)">LED1_A</text>
<text x="235.9" y="251.5" transform="rotate(-90 235.9 251.5)">SD_CLK</text>
<text x="299.4" y="252" transform="rotate(-90 299.4 252)">SD_CMD</text>
<text x="43.1" y="252.6">+3V3</text>
<text x="106.6" y="252.6">+3V3</text>
<text x="170.1" y="252.6">+3V3</text>
<text x="173.7" y="252.5" transform="rotate(-90 173.7 252.5)">SD_DAT3</text>
<text x="235.9" y="254.8" transform="rotate(-90 235.9 254.8)">AUDIO</text>
<text x="299.4" y="254.8" transform="rotate(-90 299.4 254.8)">AUDIO_LP</text>
<text x="46.7" y="279.2" transform="rotate(-90 46.7 279.2)">SD_DAT0</text>
<text x="110.2" y="279.2" transform="rotate(-90 110.2 279.2)">SD_DAT1</text>
<text x="170.8" y="280.5">VCC</text>
<text x="173.7" y="279.2" transform="rotate(-90 173.7 279.2)">SD_DAT2</text>
<text x="233" y="280.5">VCC</text>
<text x="235.9" y="280.1" transform="rotate(-90 235.9 280.1)">AUDIO_LP</text>
<text x="299.4" y="280.7" transform="rotate(-90 299.4 280.7)">AUDIO_DIV</text>
<text x="10.3" y="285.9">F</text>
<text x="46.7" y="282.7" transform="rotate(-90 46.7 282.7)">AUDIO_DIV</text>
<text x="110.2" y="282.7" transform="rotate(-90 110.2 282.7)">PALJMP</text>
<text x="582.3" y="285.9">F</text>
<text x="290.1" y="290.5">GND</text>
<text x="310.4" y="290.5">LED0_A</text>
<text x="173.7" y="309.2" transform="rotate(-90 173.7 309.2)">JTAG_TDO1</text>
<text x="235.9" y="307.1" transform="rotate(-90 235.9 307.1)">PS2_DAT</text>
<text x="37.4" y="318.5">GND</text>
<text x="57.6" y="318.5">LED1_A</text>
<text x="104.9" y="318.5">VCC</text>
<text x="127.5" y="318.5">NMIBTN</text>
<text x="10.3" y="335.9">G</text>
<text x="582.3" y="335.9">G</text>
<text x="10.2" y="385.9">H</text>
<text x="582.2" y="385.9">H</text>
<text x="35" y="409.9">1</text>
<text x="85" y="409.9">2</text>
<text x="135" y="409.9">3</text>
<text x="185" y="409.9">4</text>
<text x="235" y="409.9">5</text>
<text x="285" y="409.9">6</text>
<text x="335" y="409.9">7</text>
<text x="385" y="409.9">8</text>
<text x="435" y="409.9">9</text>
<text x="485" y="409.9">10</text>
<text x="535" y="409.9">11</text>
</g>
<g font-size="1.8" fill="#006464">
<text x="60.3" y="18.9">VCC</text>
<text x="62.9" y="18.9">VCC</text>
<text x="47" y="27.3">U7</text>
<text x="62.8" y="27.3">ATF1508AS-7JX84</text>
<text x="64.5" y="28" transform="rotate(-90 64.5 28)">13</text>
<text x="81.6" y="27.3">(I/O)</text>
<text x="152.5" y="26.3">J4</text>
<text x="160.2" y="26.3">microSD</text>
<text x="169.2" y="26.3">DM3AT-SF-PEJM5</text>
<text x="256.6" y="26.3">J3</text>
<text x="325.1" y="28.8">3.5mm</text>
<text x="330.3" y="26.3">J6</text>
<text x="332.7" y="28.8">audio</text>
<text x="47.5" y="31.3">I/O</text>
<text x="47.5" y="33.9">I/O</text>
<text x="63.1" y="35.2" transform="rotate(-90 63.1 35.2)">VCCINT</text>
<text x="65.6" y="34.2" transform="rotate(-90 65.6 34.2)">VCCIO</text>
<text x="68.4" y="33.9">I/O/PD2</text>
<text x="73.5" y="31.3">I/O</text>
<text x="151.6" y="33.9">DAT2</text>
<text x="258.7" y="35.8" transform="rotate(-90 258.7 35.8)">SH</text>
<text x="47.5" y="36.4">I/O</text>
<text x="47.5" y="39">I/O</text>
<text x="47.5" y="41.5">I/O</text>
<text x="73.5" y="36.4">I/O</text>
<text x="73.5" y="39">I/O</text>
<text x="73.5" y="41.5">I/O</text>
<text x="151.6" y="36.4">DAT3/CD</text>
<text x="151.6" y="39">CMD</text>
<text x="151.6" y="41.5">VDD</text>
<text x="47.5" y="44">I/O</text>
<text x="47.5" y="46.6">I/O</text>
<text x="73.5" y="44">I/O</text>
<text x="73.5" y="46.6">I/O</text>
<text x="151.6" y="44">CLK</text>
<text x="151.6" y="46.6">VSS</text>
<text x="255.8" y="47.9">GND</text>
<text x="47.5" y="49.1">I/O/PD1</text>
<text x="73.5" y="49.1">I/O</text>
<text x="151.6" y="49.1">DAT0</text>
<text x="151.6" y="51.7">DAT1</text>
<text x="47.5" y="54.2">I/O</text>
<text x="47.5" y="56.7">I/O</text>
<text x="47.5" y="59.3">I/O</text>
<text x="73.5" y="54.2">I/O</text>
<text x="73.5" y="56.7">I/O</text>
<text x="73.5" y="59.3">I/O</text>
<text x="151.6" y="54.2">DET_A</text>
<text x="151.6" y="56.7">DET_B</text>
<text x="179.4" y="56.7">SHIELD</text>
<text x="47.5" y="61.8">I/O</text>
<text x="47.5" y="64.4">I/O</text>
<text x="73.5" y="61.8">I/O</text>
<text x="73.5" y="64.4">I/O</text>
<text x="47.5" y="66.9">I/O</text>
<text x="47.5" y="69.4">I/O</text>
<text x="73.5" y="66.9">I/O</text>
<text x="73.5" y="69.4">I/O</text>
<text x="47.5" y="74.5">I/O</text>
<text x="47.5" y="77.1">I/O</text>
<text x="73.5" y="74.5">I/O</text>
<text x="73.5" y="77.1">I/O</text>
<text x="47.5" y="79.6">I/O</text>
<text x="47.5" y="82.1">I/O</text>
<text x="73.5" y="79.6">I/O</text>
<text x="73.5" y="82.1">I/O</text>
<text x="47.5" y="84.7">I/O</text>
<text x="47.5" y="87.2">I/O</text>
<text x="47.5" y="89.8">I/O</text>
<text x="73.5" y="84.7">I/O</text>
<text x="73.5" y="87.2">I/O</text>
<text x="73.5" y="89.8">I/O</text>
<text x="47.5" y="94.8">I/O</text>
<text x="73.5" y="94.8">I/O</text>
<text x="47.5" y="97.4">I/O</text>
<text x="47.5" y="99.9">I/O</text>
<text x="73.5" y="97.4">I/O</text>
<text x="73.5" y="99.9">I/O</text>
<text x="47.5" y="102.5">I/O</text>
<text x="47.5" y="105">I/O</text>
<text x="47.5" y="107.5">I/O</text>
<text x="73.5" y="102.5">I/O</text>
<text x="73.5" y="105">I/O</text>
<text x="73.5" y="107.5">I/O</text>
<text x="47.5" y="110.1">I/O</text>
<text x="47.5" y="112.6">I/O</text>
<text x="66.1" y="112.6">I/O/GCLK3</text>
<text x="73.5" y="110.1">I/O</text>
<text x="47.5" y="117.7">INPUT/GCLR</text>
<text x="68.7" y="117.7">I/O/TCK</text>
<text x="47.5" y="122.8">INPUT/GCLK1</text>
<text x="47.5" y="125.3">INPUT/OE1</text>
<text x="47.5" y="120.2">INPUT/OE2/GCLK2</text>
<text x="68.5" y="125.3">I/O/TMS</text>
<text x="68.6" y="122.8">I/O/TDO</text>
<text x="69.3" y="120.2">I/O/TDI</text>
<text x="63.1" y="126.5" transform="rotate(-90 63.1 126.5)">GND</text>
<text x="45.1" y="142.1">VCC</text>
<text x="60.2" y="138">GND</text>
<text x="108.6" y="142.1">VCC</text>
<text x="173.3" y="142.1">VCC</text>
<text x="236.8" y="142.1">VCC</text>
<text x="301.6" y="142.1">VCC</text>
<text x="47.6" y="155.8">100nF</text>
<text x="47.6" y="150.7">C20</text>
<text x="111.1" y="155.8">100nF</text>
<text x="111.1" y="150.7">C21</text>
<text x="175.9" y="155.8">100nF</text>
<text x="175.9" y="150.7">C22</text>
<text x="239.4" y="155.8">100nF</text>
<text x="239.4" y="150.7">C23</text>
<text x="304.2" y="155.8">100nF</text>
<text x="304.2" y="150.7">C24</text>
<text x="45" y="164.7">GND</text>
<text x="108.5" y="164.7">GND</text>
<text x="173.2" y="164.7">GND</text>
<text x="236.7" y="164.7">GND</text>
<text x="301.5" y="164.7">GND</text>
<text x="45.1" y="170">VCC</text>
<text x="108.6" y="170">VCC</text>
<text x="173.3" y="170">VCC</text>
<text x="236.8" y="170">VCC</text>
<text x="47.6" y="178.7">C25</text>
<text x="111.1" y="178.7">C26</text>
<text x="175.9" y="178.7">C27</text>
<text x="239.4" y="178.7">C28</text>
<text x="304.2" y="178.7">C29</text>
<text x="47.6" y="183.7">100nF</text>
<text x="111.1" y="183.7">100nF</text>
<text x="175.9" y="183.7">100nF</text>
<text x="239.4" y="183.7">10uF</text>
<text x="304.2" y="183.7">100nF</text>
<text x="44.3" y="198">+3V3</text>
<text x="45" y="192.6">GND</text>
<text x="236.7" y="192.6">GND</text>
<text x="236.8" y="198">VCC</text>
<text x="301.5" y="192.6">GND</text>
<text x="47.6" y="206.6">C30</text>
<text x="111.1" y="206.6">C31</text>
<text x="175.9" y="206.6">C32</text>
<text x="47.6" y="211.7">100nF</text>
<text x="111.1" y="211.7">33nF</text>
<text x="175.9" y="211.7">10uF</text>
<text x="239.6" y="210.4" transform="rotate(-90 239.6 210.4)">4.7k</text>
<text x="241.7" y="210.2" transform="rotate(-90 241.7 210.2)">R10</text>
<text x="301.9" y="210.1" transform="rotate(-90 301.9 210.1)">10k</text>
<text x="303.9" y="210.2" transform="rotate(-90 303.9 210.2)">R11</text>
<text x="45" y="220.6">GND</text>
<text x="108.5" y="220.6">GND</text>
<text x="299" y="220.6">GND</text>
<text x="170.1" y="225.9">+3V3</text>
<text x="232.3" y="225.9">+3V3</text>
<text x="295.8" y="225.9">+3V3</text>
<text x="46.6" y="237.4" transform="rotate(-90 46.6 237.4)">1k</text>
<text x="48.6" y="238.2" transform="rotate(-90 48.6 238.2)">R12</text>
<text x="110.1" y="237.4" transform="rotate(-90 110.1 237.4)">1k</text>
<text x="112.1" y="238.2" transform="rotate(-90 112.1 238.2)">R13</text>
<text x="173.6" y="238" transform="rotate(-90 173.6 238)">10k</text>
<text x="175.6" y="238.2" transform="rotate(-90 175.6 238.2)">R15</text>
<text x="235.8" y="238" transform="rotate(-90 235.8 238)">10k</text>
<text x="237.8" y="238.2" transform="rotate(-90 237.8 238.2)">R16</text>
<text x="299.3" y="238" transform="rotate(-90 299.3 238)">10k</text>
<text x="301.3" y="238.2" transform="rotate(-90 301.3 238.2)">R17</text>
<text x="46.6" y="264.7" transform="rotate(-90 46.6 264.7)">10k</text>
<text x="48.6" y="264.8" transform="rotate(-90 48.6 264.8)">R18</text>
<text x="110.1" y="264.7" transform="rotate(-90 110.1 264.7)">10k</text>
<text x="112.1" y="264.8" transform="rotate(-90 112.1 264.8)">R19</text>
<text x="173.6" y="264.7" transform="rotate(-90 173.6 264.7)">10k</text>
<text x="175.6" y="264.8" transform="rotate(-90 175.6 264.8)">R20</text>
<text x="235.8" y="264.1" transform="rotate(-90 235.8 264.1)">1k</text>
<text x="237.8" y="264.8" transform="rotate(-90 237.8 264.8)">R21</text>
<text x="299.3" y="264.7" transform="rotate(-90 299.3 264.7)">10k</text>
<text x="301.3" y="264.8" transform="rotate(-90 301.3 264.8)">R22</text>
<text x="300.9" y="287.9">D3</text>
<text x="46.6" y="293" transform="rotate(-90 46.6 293)">2.2k</text>
<text x="48.6" y="292.8" transform="rotate(-90 48.6 292.8)">R23</text>
<text x="110.1" y="292.7" transform="rotate(-90 110.1 292.7)">10k</text>
<text x="112.1" y="292.8" transform="rotate(-90 112.1 292.8)">R36</text>
<text x="173.6" y="292.7" transform="rotate(-90 173.6 292.7)">10k</text>
<text x="175.6" y="292.2" transform="rotate(-90 175.6 292.2)">R8</text>
<text x="235.8" y="293" transform="rotate(-90 235.8 293)">4.7k</text>
<text x="237.8" y="292.2" transform="rotate(-90 237.8 292.2)">R9</text>
<text x="297.3" y="293">LED green</text>
<text x="43.7" y="303.1">GND</text>
<text x="107.2" y="303.1">GND</text>
<text x="48.2" y="315.8">D4</text>
<text x="119.4" y="315.8">SW2</text>
<text x="44.6" y="320.9">LED green</text>
<text x="116.3" y="319.9">NMI</text>
</g>
<g font-size="1.8" fill="#a90000">
<text x="62" y="27.4" transform="rotate(-90 62 27.4)">3</text>
<text x="250.8" y="29">6</text>
<text x="263.5" y="29">5</text>
<text x="45" y="30.2">4</text>
<text x="45" y="32.8">5</text>
<text x="45" y="35.3">6</text>
<text x="77.4" y="32.8">45</text>
<text x="77.4" y="35.3">46</text>
<text x="77.4" y="30.2">44</text>
<text x="148.5" y="32.8">1</text>
<text x="148.5" y="35.3">2</text>
<text x="250.8" y="31.5">4</text>
<text x="250.8" y="34">2</text>
<text x="263.5" y="31.5">3</text>
<text x="263.5" y="34">1</text>
<text x="334.5" y="34">R</text>
<text x="334.6" y="31.5">S</text>
<text x="45" y="37.8">8</text>
<text x="45" y="40.4">9</text>
<text x="77.4" y="37.8">48</text>
<text x="77.4" y="40.4">49</text>
<text x="148.5" y="37.8">3</text>
<text x="148.5" y="40.4">4</text>
<text x="257.6" y="39.5" transform="rotate(-90 257.6 39.5)">SH</text>
<text x="334.7" y="36.6">T</text>
<text x="44.4" y="42.9">10</text>
<text x="44.4" y="45.5">11</text>
<text x="77.4" y="42.9">50</text>
<text x="77.4" y="45.5">51</text>
<text x="148.5" y="42.9">5</text>
<text x="148.5" y="45.5">6</text>
<text x="44.4" y="48">12</text>
<text x="44.4" y="53.1">15</text>
<text x="77.4" y="48">52</text>
<text x="77.4" y="53.1">54</text>
<text x="147.9" y="53.1">10</text>
<text x="148.5" y="48">7</text>
<text x="148.5" y="50.5">8</text>
<text x="44.4" y="55.6">16</text>
<text x="44.4" y="58.2">17</text>
<text x="77.4" y="55.6">55</text>
<text x="77.4" y="58.2">56</text>
<text x="148.5" y="55.6">9</text>
<text x="187.3" y="55.6">11</text>
<text x="44.4" y="60.7">18</text>
<text x="44.4" y="63.2">20</text>
<text x="44.4" y="65.8">21</text>
<text x="77.4" y="60.7">57</text>
<text x="77.4" y="63.2">58</text>
<text x="77.4" y="65.8">60</text>
<text x="44.4" y="68.3">22</text>
<text x="77.4" y="68.3">61</text>
<text x="44.4" y="73.4">24</text>
<text x="44.4" y="75.9">25</text>
<text x="77.4" y="73.4">63</text>
<text x="77.4" y="75.9">64</text>
<text x="44.4" y="78.5">27</text>
<text x="44.4" y="81">28</text>
<text x="44.4" y="83.6">29</text>
<text x="77.4" y="78.5">65</text>
<text x="77.4" y="81">67</text>
<text x="77.4" y="83.6">68</text>
<text x="44.4" y="86.1">30</text>
<text x="44.4" y="88.6">31</text>
<text x="77.4" y="86.1">69</text>
<text x="77.4" y="88.6">70</text>
<text x="44.4" y="93.7">33</text>
<text x="77.4" y="93.7">73</text>
<text x="44.4" y="96.3">34</text>
<text x="44.4" y="98.8">35</text>
<text x="44.4" y="101.3">36</text>
<text x="77.4" y="96.3">74</text>
<text x="77.4" y="98.8">75</text>
<text x="77.4" y="101.3">76</text>
<text x="44.4" y="103.9">37</text>
<text x="44.4" y="106.4">39</text>
<text x="77.4" y="103.9">77</text>
<text x="77.4" y="106.4">79</text>
<text x="44.4" y="109">40</text>
<text x="44.4" y="111.5">41</text>
<text x="77.4" y="109">80</text>
<text x="77.4" y="111.5">81</text>
<text x="45" y="116.6">1</text>
<text x="45" y="119.1">2</text>
<text x="77.4" y="116.6">62</text>
<text x="77.4" y="119.1">14</text>
<text x="44.4" y="121.7">83</text>
<text x="44.4" y="124.2">84</text>
<text x="77.4" y="121.7">71</text>
<text x="77.4" y="124.2">23</text>
<text x="62" y="129" transform="rotate(-90 62 129)">7</text>
</g>
</svg>
